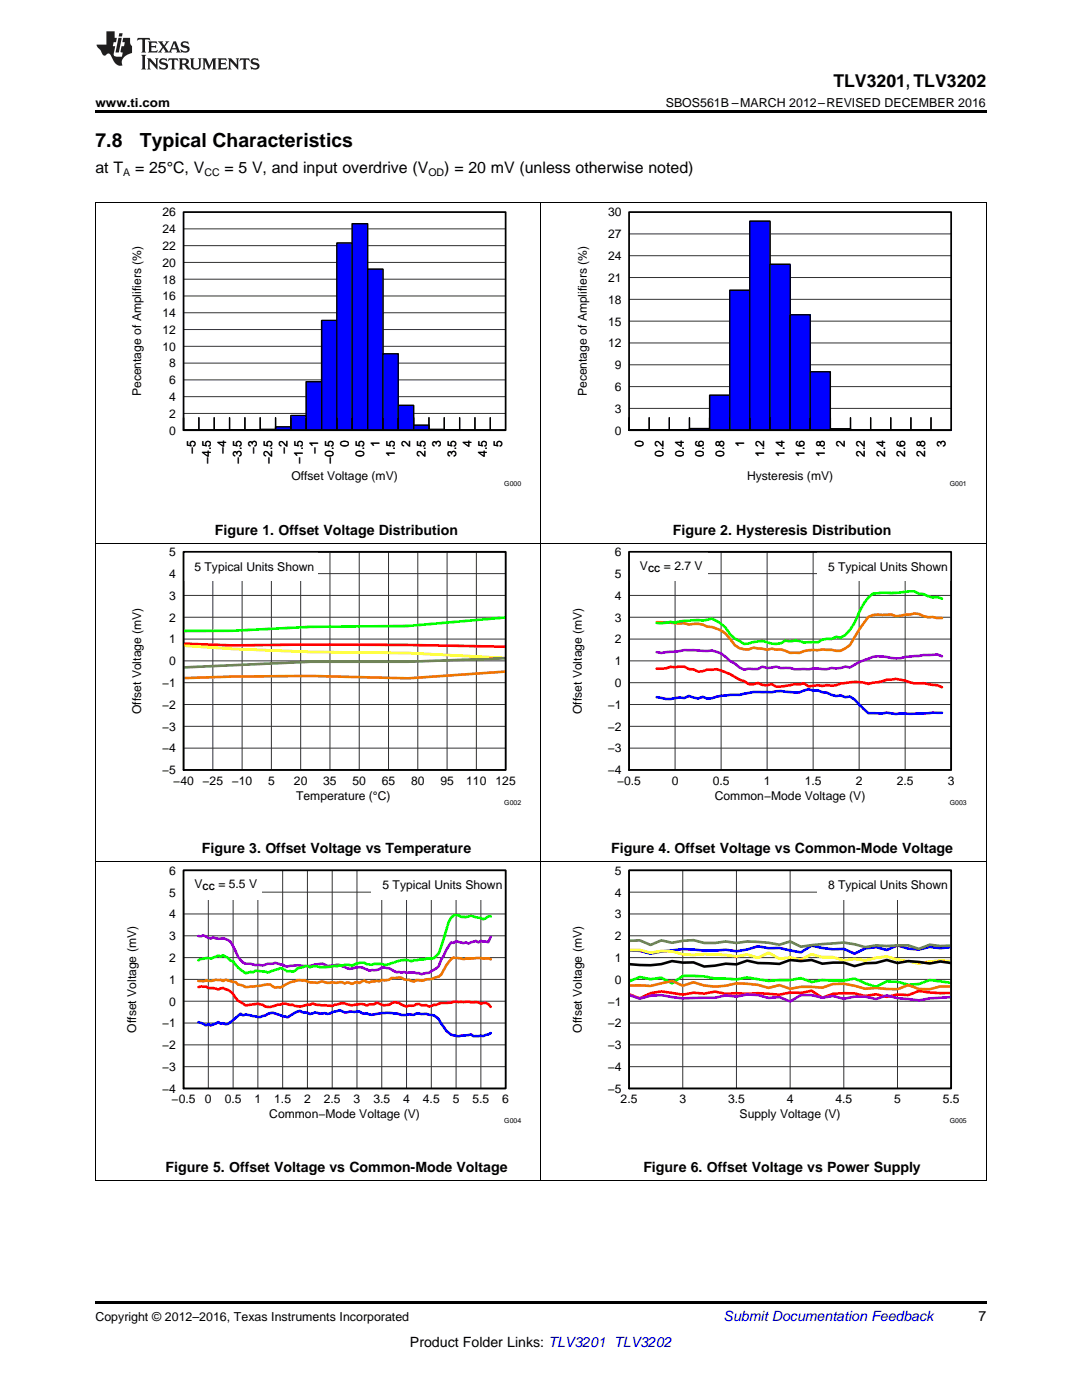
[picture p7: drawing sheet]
<svg xmlns="http://www.w3.org/2000/svg" width="216mm" height="279mm" viewBox="0 0 216 279" stroke-linecap="round" stroke-linejoin="round" font-family="sans-serif">
<path d="M19 259.7h177.8v.5h-177.8z" fill="#000"/>
<path d="M19.1 172v63.6M107.9 172v63.6M196.8 172v63.6M19 235.6h177.8" fill="none" stroke="#000" stroke-width=".2"/>
<path d="M36.6 173.7h64.3v43.5h-64.3z" fill="none" stroke="#000" stroke-width=".26"/>
<g fill="none" stroke="#333" stroke-width=".2">
<path d="M36.6 173.7h64.3v43.5h-64.3zM36.6 178.1h64.3M41.6 173.7v43.5M46.5 173.7v43.5M51.5 173.7v43.5M56.4 173.7v43.5M61.3 173.7v43.5M66.3 173.7v43.5M71.2 173.7v43.5M76.2 173.7v43.5M81.1 173.7v43.5M86.1 173.7v43.5"/>
<path d="M91 173.7v43.5M96 173.7v43.5M36.6 199.8h64.3M36.6 195.5h64.3M36.6 191.1h64.3M36.6 186.8h64.3M36.6 182.4h64.3M36.6 212.9h64.3M36.6 208.5h64.3M36.6 204.2h64.3"/>
</g>
<path d="M39.6 204l1.5 .7 .5-.3 .5 .2 1.4-.6 .5 .3 .5-.1 .5 .2 .5-.1 2.5-2 .5 .3a2.96 2.96 0 0 1 2 .2l1.4 .2 1-.3a2.1 2.1 0 0 1 2.5-.3l2 .6 1.5-.9 1-.4 .5 .3 .9 .1 .5 .3 1-.3 1 .2 1-.1 .5 .1 2.5-.7a1.86 1.86 0 0 0 1.9 .3h2l.5 .3 1 .1a5 5 0 0 0 3-.1 10.2 10.2 0 0 1 3.9 .4l1.5-.2 1 .1 .5-.3 2 .1 .5 .2a2.32 2.32 0 0 1 2.4 1.8 4.4 4.4 0 0 0 2.5 2.3l1 .2 2.5-.4 .5 .4h1.9l1.5-.6" fill="none" stroke="#00f" stroke-width=".52"/>
<path d="M39.6 197l1.5-.1 .5 .3h1l.9 .3 1-.3 .5 .2a2.97 2.97 0 0 1 2 1.7l.5 .6 1.5 .9 1.5-.2a2.58 2.58 0 0 1 2.4 .5 3.3 3.3 0 0 0 2.5-.4h.5a2.04 2.04 0 0 1 2 .1l.5-.1 .5 .3a3.4 3.4 0 0 0 2.4-.3h.5l.5-.2 1 .3 3 .2 .5-.3h.5a2.5 2.5 0 0 1 2.4 0h1.5a2.34 2.34 0 0 1 2 .2l.5-.3h1l.5-.3a3.1 3.1 0 0 0 2.5 .4 1.78 1.78 0 0 1 2.4 0l1 .4 .5-.2h1l.5-.3h.5l.5 .2h1l.5 .3 1-.4h.5a7.2 7.2 0 0 1 2.9-.4l1-.2 3 .1a2.78 2.78 0 0 1 2 .3 1.4 1.4 0 0 1 1.9 .6" fill="none" stroke="#f00" stroke-width=".52"/>
<path d="M39.6 186.8l.5 .1 .5-.2 1.5 .6 .5-.2a2.81 2.81 0 0 0 1.9 .2 2.46 2.46 0 0 1 2 1.5l.5 1a3.9 3.9 0 0 0 2 2.5h1l1 .3 .5-.1a2.19 2.19 0 0 0 1.9-.2h1l.5-.2 2.5 .8a8.5 8.5 0 0 1 3.9-.1l2-.4a1.79 1.79 0 0 1 2 .4l1-.1a2.77 2.77 0 0 1 2.5 .3 1.88 1.88 0 0 0 1.9 .2 3.2 3.2 0 0 1 2.5 .3l.5 .2 .5-.1a2.46 2.46 0 0 0 2-.5h.5a3.1 3.1 0 0 1 1.9 .7l.5 .2 1 .1 .5-.1 .5 .1h1.5l1.5 .3 .5-.1a2.6 2.6 0 0 0 2-.7l.9-.8 .5-1.3 2-3.4 .5 .1 .5-.4 1.5 .4 .5-.1 .5 .2 1.5-.5 .5 .3 .5-.3 1.4 .2 .5-1.1" fill="none" stroke="#9400d3" stroke-width=".52"/>
<path d="M97.9 191.5l-.5-.3-1 .1-.4-.1-3.5 .2-2-.3a7.2 7.2 0 0 0-2.5 3.4l-.5 .4-.4 .1a2.72 2.72 0 0 1-2 .4l-1 .3-1-.1-.5 .3-1-.4h-1a2.04 2.04 0 0 0-2-.3h-.4a2.05 2.05 0 0 1-2 .3l-.5 .3-.5-.1-1.5 .4-1-.4-1 .5-.5-.2-1 .4-.9-.3-.5 .2-.5-.3-1 .1-1-.1a2.26 2.26 0 0 1-2-.1 4.8 4.8 0 0 1-3.5-.2h-.4a2.72 2.72 0 0 0-2 .2l-1 .4a3.5 3.5 0 0 1-2.5 .8l-.5-.2a1.86 1.86 0 0 0-2-.3l-3.4 .4-.5-.3-1-.2-.5-.5-2-.5-.5 .3-.5-.2-.9-.1a3.2 3.2 0 0 1-2 .2l-.5 .1h-1" fill="none" stroke="#ee7600" stroke-width=".52"/>
<path d="M97.9 182.9h-.5l-1 .6-2.4-.8a2.45 2.45 0 0 1-2.5 0h-1l-.5 .5-.5 .8-1.5 4.9a3 3 0 0 1-1.9 2.5l-1-.1-.5 .2-2 .1-.5 .2a5.3 5.3 0 0 0-3.9 .4 2.38 2.38 0 0 1-2 .2h-1.5a2.23 2.23 0 0 1-2-.3l-1 .1-1.5 .5a2.91 2.91 0 0 0-1.9 0l-1.5 .1a10.3 10.3 0 0 1-4 0l-1 .2-.5-.2h-.5l-1.4 .5-.5 .4-.5 .2-.5-.1-.5 .1-1.5-.7-2.5 .9-.5-.2-1.9-.2-.5 .3h-.5l-1 .2-.5-.3a5.6 5.6 0 0 1-2-2.1l-.5-.1-.5-.5-1-.6-.5 .3-.5-.2-1.4 .6-1-.1-1 .2-.5 .2" fill="none" stroke="#0f0" stroke-width=".52"/>
<g fill="#fff">
<path d="M74.1 173.7h26.8v5.8h-26.8z"/>
<path d="M36.6 173.7h15.7v5.8h-15.7z"/>
</g>
<path d="M36.6 173.7h64.3v43.5h-64.3z" fill="none" stroke="#000" stroke-width=".35"/>
<path d="M125.5 173.7h64.3v43.5h-64.3z" fill="none" stroke="#000" stroke-width=".26"/>
<g fill="none" stroke="#333" stroke-width=".2">
<path d="M125.5 173.7h64.3v43.5h-64.3zM125.5 178.1h64.3M136.2 173.7v43.5M146.9 173.7v43.5M157.7 173.7v43.5M168.4 173.7v43.5M179.1 173.7v43.5M125.5 199.8h64.3M125.5 195.5h64.3M125.5 191.1h64.3M125.5 186.8h64.3M125.5 182.4h64.3"/>
<path d="M125.5 212.9h64.3M125.5 208.5h64.3M125.5 204.2h64.3"/>
</g>
<path d="M189.8 189l-2.1 .2-2.2-.2-2.1 .5-2.2-.2-2.1-.6-2.2 .9-2.1-.6-2.1 .3-2.2 1-2.1-.9-2.2 .1-2.1-.3-2.2-.5-2.1 1.4-4.3-.9h-2.1l-2.2-.4-2.1 .7-2.2 .3-2.1-.3-4.3 .2-4.3-.3-4.2 .5-2.2 .4-2.1-.5-2.2-.1" fill="none" stroke="#00f" stroke-width=".52"/>
<path d="M125.5 195.8l2.2-.8 2.1 .4 2.2-.3 2.1 1.1 2.1-1.4h2.2l2.1 .1 2.2 .4 4.2 .2 2.2-.4 4.3 .7 4.3-.2 2.1-.4 2.1 .8 2.2-.4 4.3 .1 2.1-.4 2.2 .9 2.1 .7 2.1-1h2.2l2.1 .6 2.2-.1 2.1-.8 4.3 .5" fill="none" stroke="#0f0" stroke-width=".52"/>
<path d="M189.8 198.2a27.1 27.1 0 0 1-6.4-.4l-2.2 .8-2.1-.1-2.2 .4-2.1-.5-2.1 .4-2.2-.5-2.1-.1-2.2 .1-2.1 .8-2.2-1.4-2.1 .5-2.1-.1-2.2 .4-4.3-.3-6.4 .1-2.1-.4-2.2 .4-2.1-.2-2.2 .4-4.2-.6-2.2 .3-2.1 1-2.2-.8" fill="none" stroke="#f00" stroke-width=".52"/>
<path d="M125.5 198.6l2.2 .7 2.1-.6 2.2-.1 4.2 .6 6.5-.1 2.1-.5 2.1 .3 2.2-.4 2.1 .1 2.2 .6 2.1-.2 2.2 .9 2.1-1.3h2.1l2.2 .5 2.1-.3 2.2 .5 2.1-.4h2.2l2.1 .5 2.1-.8 2.2 .6 4.3 .4 2.1-.4 4.3-.2" fill="none" stroke="#9400d3" stroke-width=".52"/>
<path d="M125.5 196.7l4.3 .1 4.3-1 2.1 .9 2.2-.7a12.4 12.4 0 0 0 8.5 .2l4.3 .4 2.2 .6 2.1-.6 2.2 .7 2.1-.4 4.3 .2 2.1-.7 2.2-.1 2.1 .4 2.2 .6 2.1-.1 4.3 .2 2.1-.8 2.2 .8h2.1l2.2-.5 2.1-.1" fill="none" stroke="#ee7600" stroke-width=".52"/>
<path d="M125.5 189.6h2.2l2.1 .6 2.2-.4h2.1l2.1 .7 2.2 .1a38.2 38.2 0 0 1 8.5 .3l2.2-.4 2.1 .7 2.2-1 2.1 1.1 2.2-.2 2.1 .4 2.1-1 2.2 .5h2.1l2.2 .7 2.1-.3 2.2 .3 2.1-.5 2.1-.3 2.2 .6 4.3 .8a18.9 18.9 0 0 1 6.4-.5" fill="none" stroke="#ff0" stroke-width=".52"/>
<path d="M125.5 187.8l2.2-.1 2.1 .9 2.2-.9 2.1 .4 2.1-.3 2.2-.2 2.1 .6h2.2l2.1-.3 2.1 .3a23.8 23.8 0 0 1 8.6 .3l2.2-.6 2.1 1 4.3-.5 4.3-.3 2.1 .4 2.2 .5 2.1-.3 2.1 .1 4.3-.1 2.2 .7 2.1-.9 2.2 .3 2.1-.1" fill="none" stroke="#6e8b3d" stroke-width=".52"/>
<path d="M189.8 192.2l-2.1-.3-2.2 .4-4.3-.5-2.1 .4-2.2-.6-2.1 .6h-2.1l-2.2 .6-2.1-.7h-2.2l-2.1 .2-2.2-.7-2.1 .2-2.1-.2-2.2 .8-4.3-.2-2.1-.5-2.2 .8-2.1-.2-2.1 .4-2.2 .2-2.1-.8h-2.2l-2.1-.3a17.9 17.9 0 0 1-8.6 .6" fill="none" stroke="#000" stroke-width=".52"/>
<path d="M163 173.7h26.8v5.8h-26.8z" fill="#fff"/>
<path d="M125.5 173.7h64.3v43.5h-64.3z" fill="none" stroke="#000" stroke-width=".35"/>
<path d="M19.1 108.5v63.5M107.9 108.5v63.5M196.8 108.5v63.5M19 172h177.8" fill="none" stroke="#000" stroke-width=".2"/>
<path d="M36.6 110.1h64.3v43.6h-64.3z" fill="none" stroke="#000" stroke-width=".26"/>
<g fill="none" stroke="#333" stroke-width=".2">
<path d="M36.6 110.1h64.3v43.6h-64.3zM36.6 118.8h64.3M36.6 114.5h64.3M42.5 110.1v43.6M48.3 110.1v43.6M54.2 110.1v43.6M60 110.1v43.6M65.8 110.1v43.6M71.7 110.1v43.6M77.5 110.1v43.6M83.4 110.1v43.6M89.2 110.1v43.6"/>
<path d="M95.1 110.1v43.6M36.6 136.2h64.3M36.6 131.9h64.3M36.6 127.5h64.3M36.6 123.2h64.3M36.6 149.3h64.3M36.6 145h64.3M36.6 140.6h64.3"/>
</g>
<path d="M100.9 134l-19.5 1.4a537.5 537.5 0 0 0-44.8-.1" fill="none" stroke="#ee7600" stroke-width=".52"/>
<path d="M100.9 123.2l-19.5 1.7-19.5 .2-15.5 .8h-9.8" fill="none" stroke="#0f0" stroke-width=".52"/>
<path d="M36.6 128.5l9.8 .3 15.5-.2 19.5 .1 19.5 .4" fill="none" stroke="#f00" stroke-width=".52"/>
<path d="M36.6 128.8a520.8 520.8 0 0 0 44.8 1.5l19.5 1" fill="none" stroke="#ff0" stroke-width=".52"/>
<path d="M100.9 131.4l-19.5 .7h-19.5l-25.3 1.1" fill="none" stroke="#6e8b3d" stroke-width=".52"/>
<path d="M36.6 110.1h26.8v5.8h-26.8z" fill="#fff"/>
<path d="M36.6 110.1h64.3v43.6h-64.3z" fill="none" stroke="#000" stroke-width=".35"/>
<path d="M125.5 110.1h64.3v43.6h-64.3z" fill="none" stroke="#000" stroke-width=".26"/>
<g fill="none" stroke="#333" stroke-width=".2">
<path d="M125.5 110.1h64.3v43.6h-64.3zM125.5 118.8h64.3M125.5 114.5h64.3M134.7 110.1v43.6M143.9 110.1v43.6M153.1 110.1v43.6M162.2 110.1v43.6M171.4 110.1v43.6M180.6 110.1v43.6M125.5 136.2h64.3M125.5 131.9h64.3M125.5 127.5h64.3"/>
<path d="M125.5 123.2h64.3M125.5 149.3h64.3M125.5 145h64.3M125.5 140.6h64.3"/>
</g>
<path d="M131 139.1l1 .2a6.4 6.4 0 0 0 3.6-.1l.9 .1 1-.4 1.8 .5 .9-.3 .9 .3 1-.1 1.8-.4 1.8-.2a9.1 9.1 0 0 0 3.7-.4l.9-.2 3.7 .1a7.5 7.5 0 0 1 3.7-.1l1.8 .1 1.8-.7 .9 .3h1l3.6 1.1 1-.1 .9 .3 .9-.1 .9 .6 2.8 2.7 2.7 .1 .9-.2 1.9 .3 .9-.1 1.8 .1 6.5-.2" fill="none" stroke="#00f" stroke-width=".52"/>
<path d="M131 133.5l1.9-.1 .9-.3 .9 .1 .9-.2h.9l1 .5 .9 .1 .9 .4h.9l.9-.4 1.9-.1 .9 .3a13.6 13.6 0 0 1 3.7 1.8l.9 .3 .9 .6 .9 .1 .9-.3 1 .4 .9 .1 .9-.3 .9 .6 5.5-.7 .9 .6 1.9-.3 .9 .2 .9-.2 .9 .2 2.8-.6a8.5 8.5 0 0 1 4.6 .2l3.6-.8 1.9-.2 1.8 .3a5.6 5.6 0 0 0 3.7 .5l2.7 .4 1 .5" fill="none" stroke="#f00" stroke-width=".52"/>
<path d="M131 130.2l1 .1 2.7-.2a20.9 20.9 0 0 1 6.4-.2 5.1 5.1 0 0 1 4.6 2l.9 .5 1 .8 .9 .4 .9-.2 1.8 .1 1-.5 .9 .3 1.8-.3 .9 .3h1.9l.9 .3h2.7a11 11 0 0 1 3.7 0l.9-.3h1.9l.9-.3 .9 .2a15 15 0 0 1 5.5-2.2l1.8 .1a6 6 0 0 0 3.7 0l6.4-.5 1 .4" fill="none" stroke="#9400d3" stroke-width=".52"/>
<path d="M188 123.4h-1l-.9-.3-.9 .1-1.8-.7-.9-.1-3.7 .6-.9-.4-1.9 .1a3.1 3.1 0 0 0-3.6 1.7l-1 1.2-1.8 3.1-.9 .7-.9 .5-3.7-.3-.9 .2a6.8 6.8 0 0 0-3.7 .5h-1.8l-1.9-.7-.9 .1-.9-.2-.9 .2-2.8-.4a3.4 3.4 0 0 1-4.6-1.7 5.6 5.6 0 0 0-4.6-2.5 5 5 0 0 0-3.6-.5l-1-.2-5.5-.2" fill="none" stroke="#ee7600" stroke-width=".52"/>
<path d="M188 119.5l-1-.4-.9 .2-1.8-.7-.9-.1-.9-.5-8.3 .5-.9 .8-.9 1.2-1 1.7a8.2 8.2 0 0 1-3.6 5.1l-1-.2-.9 .4h-.9l-.9 .2-.9 .5h-2.8l-.9-.3-.9-.1-.9 .2-1-.2a3.7 3.7 0 0 1-3.6 .4 6.1 6.1 0 0 0-3.7 .2l-.9 .1-1.9-1.1-.9-.8a7 7 0 0 0-3.6-3.2l-1.9 .4h-1.8l-2.8 .2-.9 .3-.9-.2-.9 .2h-1.9" fill="none" stroke="#0f0" stroke-width=".52"/>
<g fill="#fff">
<path d="M163 110.1h26.8v5.8h-26.8z"/>
<path d="M125.5 110.1h15.7v5.8h-15.7z"/>
</g>
<path d="M125.5 110.1h64.3v43.6h-64.3z" fill="none" stroke="#000" stroke-width=".35"/>
<path d="M19.1 40.4v68.1M107.9 40.4v68.1M196.8 40.4v68.1M19 108.4h177.8" fill="none" stroke="#000" stroke-width=".2"/>
<path d="M51.9 85.8h3.1M51.9 85.8l-15.3 .1" fill="none" stroke="#00f" stroke-width=".2"/>
<path d="M36.6 85.9h3.1zM39.7 85.9h3zM42.7 85.9h3.1zM45.8 85.9h3.1zM48.9 85.8l3 .1zM51.9 85.7h3.1v.2h-3.1z" fill="none" stroke="#000" stroke-width=".26"/>
<path d="M55 85.2h3v.7h-3z" fill="#00f"/>
<path d="M55 85.2h3v.7h-3z" fill="none" stroke="#000" stroke-width=".26"/>
<path d="M58 82.9h3.1v3h-3.1z" fill="#00f"/>
<path d="M58 82.9h3.1v3h-3.1z" fill="none" stroke="#000" stroke-width=".26"/>
<path d="M61.1 76.2h3.1v9.7h-3.1z" fill="#00f"/>
<path d="M61.1 76.2h3.1v9.7h-3.1z" fill="none" stroke="#000" stroke-width=".26"/>
<path d="M64.2 64h3v21.9h-3z" fill="#00f"/>
<path d="M64.2 64h3v21.9h-3z" fill="none" stroke="#000" stroke-width=".26"/>
<path d="M67.2 48.5h3.1v37.4h-3.1z" fill="#00f"/>
<path d="M67.2 48.5h3.1v37.4h-3.1z" fill="none" stroke="#000" stroke-width=".26"/>
<path d="M70.3 44.6h3.1v41.3h-3.1z" fill="#00f"/>
<path d="M70.3 44.6h3.1v41.3h-3.1z" fill="none" stroke="#000" stroke-width=".26"/>
<path d="M73.3 53.7h3.1v32.2h-3.1z" fill="#00f"/>
<path d="M73.3 53.7h3.1v32.2h-3.1z" fill="none" stroke="#000" stroke-width=".26"/>
<path d="M76.4 70.6h3.1v15.3h-3.1z" fill="#00f"/>
<path d="M76.4 70.6h3.1v15.3h-3.1z" fill="none" stroke="#000" stroke-width=".26"/>
<path d="M79.5 80.9h3v5h-3z" fill="#00f"/>
<path d="M79.5 80.9h3v5h-3z" fill="none" stroke="#000" stroke-width=".26"/>
<path d="M82.5 84.9h3.1v1h-3.1z" fill="#00f"/>
<g fill="none" stroke="#000" stroke-width=".26">
<path d="M36.6 85.9h3.1zM36.6 83.4v2.5h61.2v-2.5M39.7 85.9h3zM39.7 83.4v2.5M42.7 85.9h3.1zM42.7 83.4v2.5M45.8 85.9h3.1zM45.8 83.4v2.5M48.9 85.8l3 .1zM48.9 83.4v2.5M51.9 85.7h3.1v.2h-3.1zM51.9 83.4v2.5"/>
<path d="M55 83.4v2.5M58 83.4v2.5M61.1 83.4v2.5M64.2 83.4v2.5M67.2 83.4v2.5M70.3 83.4v2.5M73.3 83.4v2.5M76.4 83.4v2.5M79.5 83.4v2.5M82.5 84.9h3.1v1h-3.1zM82.5 83.4v2.5M85.6 85.7h3.1v.2h-3.1z"/>
<path d="M85.6 83.4v2.5M88.7 85.9h3zM88.7 83.4v2.5M91.7 85.9h3.1zM91.7 83.4v2.5M94.8 85.9h3zM94.8 83.4v2.5M97.8 85.9h3.1z"/>
</g>
<path d="M51.9 85.8h3.1M51.9 85.8l-15.3 .1M85.6 85.8h3.1M88.7 85.9h12.2" fill="none" stroke="#00f" stroke-width=".2"/>
<g fill="none" stroke="#333" stroke-width=".2">
<path d="M36.6 59.1h64.3M36.6 55.7h64.3M36.6 52.4h64.3M36.6 49h64.3M36.6 45.7h64.3M36.6 42.3h64.3M36.6 79.2h64.3M36.6 75.8h64.3M36.6 72.5h64.3M36.6 69.1h64.3M36.6 65.8h64.3M36.6 62.4h64.3"/>
<path d="M36.6 85.9h64.3M36.6 82.5h64.3"/>
</g>
<path d="M55 85.2h3v.7h-3z" fill="#00f"/>
<path d="M55 85.2h3v.7h-3z" fill="none" stroke="#000" stroke-width=".26"/>
<path d="M58 82.9h3.1v3h-3.1z" fill="#00f"/>
<path d="M58 82.9h3.1v3h-3.1z" fill="none" stroke="#000" stroke-width=".26"/>
<path d="M61.1 76.2h3.1v9.7h-3.1z" fill="#00f"/>
<path d="M61.1 76.2h3.1v9.7h-3.1z" fill="none" stroke="#000" stroke-width=".26"/>
<path d="M64.2 64h3v21.9h-3z" fill="#00f"/>
<path d="M64.2 64h3v21.9h-3z" fill="none" stroke="#000" stroke-width=".26"/>
<path d="M67.2 48.5h3.1v37.4h-3.1z" fill="#00f"/>
<path d="M67.2 48.5h3.1v37.4h-3.1z" fill="none" stroke="#000" stroke-width=".26"/>
<path d="M70.3 44.6h3.1v41.3h-3.1z" fill="#00f"/>
<path d="M70.3 44.6h3.1v41.3h-3.1z" fill="none" stroke="#000" stroke-width=".26"/>
<path d="M73.3 53.7h3.1v32.2h-3.1z" fill="#00f"/>
<path d="M73.3 53.7h3.1v32.2h-3.1z" fill="none" stroke="#000" stroke-width=".26"/>
<path d="M76.4 70.6h3.1v15.3h-3.1z" fill="#00f"/>
<path d="M76.4 70.6h3.1v15.3h-3.1z" fill="none" stroke="#000" stroke-width=".26"/>
<path d="M79.5 80.9h3v5h-3z" fill="#00f"/>
<path d="M79.5 80.9h3v5h-3z" fill="none" stroke="#000" stroke-width=".26"/>
<path d="M82.5 84.9h3.1v1h-3.1z" fill="#00f"/>
<g fill="none" stroke="#000" stroke-width=".26">
<path d="M36.6 83.4v2.5h61.2v-2.5M39.7 83.4v2.5M42.7 83.4v2.5M45.8 83.4v2.5M48.9 83.4v2.5M51.9 83.4v2.5M55 83.4v2.5M58 83.4v2.5M61.1 83.4v2.5M64.2 83.4v2.5M67.2 83.4v2.5M70.3 83.4v2.5"/>
<path d="M73.3 83.4v2.5M76.4 83.4v2.5M79.5 83.4v2.5M82.5 84.9h3.1v1h-3.1zM82.5 83.4v2.5M85.6 85.7h3.1v.2h-3.1zM85.6 83.4v2.5M88.7 85.9h3zM88.7 83.4v2.5M91.7 85.9h3.1zM91.7 83.4v2.5M94.8 85.9h3z"/>
<path d="M94.8 83.4v2.5M97.8 85.9h3.1zM125.5 85.9h4zM129.5 85.9h4.1zM133.6 85.8l4 .1zM137.6 85.5h4v.4h-4z"/>
</g>
<path d="M85.6 85.8h3.1M88.7 85.9h12.2M125.5 85.9h8.1M133.6 85.8h4" fill="none" stroke="#00f" stroke-width=".2"/>
<path d="M36.6 42.3h64.3v43.6h-64.3z" fill="none" stroke="#000" stroke-width=".35"/>
<path d="M137.6 85.7h4" fill="none" stroke="#00f" stroke-width=".33"/>
<path d="M141.6 78.9h4v7h-4z" fill="#00f"/>
<path d="M141.6 78.9h4v7h-4z" fill="none" stroke="#000" stroke-width=".26"/>
<path d="M145.6 57.9h4v28h-4z" fill="#00f"/>
<path d="M145.6 57.9h4v28h-4z" fill="none" stroke="#000" stroke-width=".26"/>
<path d="M149.6 44.2h4v41.7h-4z" fill="#00f"/>
<path d="M149.6 44.2h4v41.7h-4z" fill="none" stroke="#000" stroke-width=".26"/>
<path d="M153.6 52.8h4.1v33.1h-4.1z" fill="#00f"/>
<path d="M153.6 52.8h4.1v33.1h-4.1z" fill="none" stroke="#000" stroke-width=".26"/>
<path d="M157.7 62.8h4v23.1h-4z" fill="#00f"/>
<path d="M157.7 62.8h4v23.1h-4z" fill="none" stroke="#000" stroke-width=".26"/>
<path d="M161.7 74.2h4v11.7h-4z" fill="#00f"/>
<g fill="none" stroke="#000" stroke-width=".26">
<path d="M161.7 74.2h4v11.7h-4zM125.5 85.9h4zM125.5 83.4v2.5h60.3v-2.5M129.5 85.9h4.1zM129.5 83.4v2.5M133.6 85.8l4 .1zM133.6 83.4v2.5M137.6 85.5h4v.4h-4zM137.6 83.4v2.5M141.6 83.4v2.5M145.6 83.4v2.5M149.6 83.4v2.5"/>
<path d="M153.6 83.4v2.5M157.7 83.4v2.5M161.7 83.4v2.5M165.7 85.6h4v.3h-4zM165.7 83.4v2.5M169.7 85.9h4zM169.7 83.4v2.5M173.7 85.9h4zM173.7 83.4v2.5M177.7 85.9h4.1zM177.7 83.4v2.5M181.8 85.9h4z"/>
<path d="M181.8 83.4v2.5M185.8 85.9h4z"/>
</g>
<path d="M165.7 85.7h4" fill="none" stroke="#00f" stroke-width=".28"/>
<path d="M125.5 85.9h8.1M133.6 85.8h4M169.7 85.9h20.1" fill="none" stroke="#00f" stroke-width=".2"/>
<path d="M125.5 59.7h64.3M125.5 55.4h64.3M125.5 51h64.3M125.5 46.7h64.3M125.5 42.3h64.3M125.5 77.2h64.3M125.5 72.8h64.3M125.5 68.4h64.3M125.5 64.1h64.3M125.5 85.9h64.3M125.5 81.5h64.3" fill="none" stroke="#333" stroke-width=".2"/>
<path d="M137.6 85.7h4" fill="none" stroke="#00f" stroke-width=".33"/>
<path d="M141.6 78.9h4v7h-4z" fill="#00f"/>
<path d="M141.6 78.9h4v7h-4z" fill="none" stroke="#000" stroke-width=".26"/>
<path d="M145.6 57.9h4v28h-4z" fill="#00f"/>
<path d="M145.6 57.9h4v28h-4z" fill="none" stroke="#000" stroke-width=".26"/>
<path d="M149.6 44.2h4v41.7h-4z" fill="#00f"/>
<path d="M149.6 44.2h4v41.7h-4z" fill="none" stroke="#000" stroke-width=".26"/>
<path d="M153.6 52.8h4.1v33.1h-4.1z" fill="#00f"/>
<path d="M153.6 52.8h4.1v33.1h-4.1z" fill="none" stroke="#000" stroke-width=".26"/>
<path d="M157.7 62.8h4v23.1h-4z" fill="#00f"/>
<path d="M157.7 62.8h4v23.1h-4z" fill="none" stroke="#000" stroke-width=".26"/>
<path d="M161.7 74.2h4v11.7h-4z" fill="#00f"/>
<g fill="none" stroke="#000" stroke-width=".26">
<path d="M161.7 74.2h4v11.7h-4zM125.5 83.4v2.5h60.3v-2.5M129.5 83.4v2.5M133.6 83.4v2.5M137.6 83.4v2.5M141.6 83.4v2.5M145.6 83.4v2.5M149.6 83.4v2.5M153.6 83.4v2.5M157.7 83.4v2.5M161.7 83.4v2.5M165.7 85.6h4v.3h-4z"/>
<path d="M165.7 83.4v2.5M169.7 85.9h4zM169.7 83.4v2.5M173.7 85.9h4zM173.7 83.4v2.5M177.7 85.9h4.1zM177.7 83.4v2.5M181.8 85.9h4zM181.8 83.4v2.5M185.8 85.9h4z"/>
</g>
<path d="M165.7 85.7h4" fill="none" stroke="#00f" stroke-width=".28"/>
<path d="M169.7 85.9h20.1" fill="none" stroke="#00f" stroke-width=".2"/>
<path d="M125.5 42.3h64.3v43.6h-64.3z" fill="none" stroke="#000" stroke-width=".35"/>
<path d="M19 40.4h177.8" fill="none" stroke="#000" stroke-width=".2"/>
<path d="M19 22h177.8v.5h-177.8z" fill="#000"/>
<g fill="#231f20">
<path d="M27.5 7.6l-.1 .5 .4-.2h.6v.1v2.1l-.2 .4h1l-.3-.4v-2.1l.1-.1h.5l.5 .2-.2-.5zM29.5 8.3l.2 .3v1.5l-.2 .4h1.8l.2-.6a1.04 1.04 0 0 1-1.3 .2v-.7h.6l.3 .2v-.6l-.3 .2h-.6v-.6l.8-.1 .4 .3-.2-.5zM31.5 8.3l.9 1.1-.9 1.1h.8l-.2-.2 .5-.7 .4 .7-.2 .2h1.5l-.1-.2 .1-.4h.9l.1 .4-.2 .2h1l-.3-.3-.7-1.9h-.5l-.9 2-.8-1 .9-1h-.8l.1 .3-.3 .5-.4-.6 .2-.2zM34.7 8.6l.4 1h-.7zM36.3 8.4a.63 .63 0 0 0-.2 .7 .63 .63 0 0 0 .6 .4l.6 .2 .1 .2a.75 .75 0 0 1-.7 .4 .75 .75 0 0 1-.6-.5l.1 .7 .1-.1a1.11 1.11 0 0 0 1.5-.6 1.13 1.13 0 0 0-1.2-.8l-.1-.4a1.04 1.04 0 0 1 1.2 .2l-.2-.5-.1 .1-.5-.2zM28.2 10.9l.2 .4v2.2l-.2 .4h1l-.3-.4v-2.2l.3-.4zM29.3 11.6l.3 .4v1.5l-.3 .4h.8l-.2-.4v-1.3l1.5 1.7v-1.9l.2-.4h-.7l.2 .4v.9l-1.1-1.3zM32 11.8a.62 .62 0 0 0-.2 .7 .62 .62 0 0 0 .6 .4l.6 .1 .1 .3a.76 .76 0 0 1-.7 .3 .76 .76 0 0 1-.6-.4l.1 .7 .1-.1a1.11 1.11 0 0 0 1.5-.6 1.13 1.13 0 0 0-1.2-.8l-.1-.4a1.04 1.04 0 0 1 1.2 .2l-.2-.6-.1 .1-.5-.1zM33.7 11.6l-.2 .6a.61 .61 0 0 1 .8-.3v1.6l-.2 .4h.9l-.2-.4v-1.6a.63 .63 0 0 1 .8 .3l-.2-.6zM35.6 11.6l.3 .4v1.5l-.3 .4h1l-.2-.2v-.8l.5 .2a.76 .76 0 0 0 1.2 .7l-1-1a.58 .58 0 0 0 .6-.5 .58 .58 0 0 0-.5-.6zM36.4 11.9h.1a.45 .45 0 0 1 .5 .1 .45 .45 0 0 1 .1 .5l-.7 .2zM37.9 11.6l.2 .2a2.17 2.17 0 0 0 .3 1.9 .99 .99 0 0 0 1.6-.6v-1.1l.2-.4h-.7l.2 .2a1.92 1.92 0 0 1-.2 1.8 .6 .6 0 0 1-.9-.5v-1.1l.2-.4zM40.4 11.6l.2 .4v1.5l-.2 .4h.7l-.2-.4v-1.4l.8 1.8 .8-1.8v1.4l-.2 .4h.9l-.2-.4v-1.5l.2-.4h-.8l-.6 1.5-.6-1.5zM43.4 11.6l.2 .4v1.5l-.2 .4h1.8l.2-.6a1.04 1.04 0 0 1-1.3 .1v-.6h.5l.4 .2v-.6l-.4 .2h-.5v-.7h.8l.3 .3-.1-.6zM45.5 11.6l.2 .4v1.5l-.2 .4h.7l-.2-.4v-1.3l1.5 1.7v-1.9l.2-.4h-.7l.2 .4v.9l-1.1-1.3zM47.9 11.6l-.1 .6a.61 .61 0 0 1 .8-.3v1.6l-.3 .4h1l-.3-.4 .1-1.6a.63 .63 0 0 1 .7 .3l-.1-.6zM50.2 11.8a.62 .62 0 0 0-.2 .7 .62 .62 0 0 0 .6 .4l.6 .1 .2 .3a.76 .76 0 0 1-.8 .3 .76 .76 0 0 1-.6-.4l.1 .7 .2-.1a1.11 1.11 0 0 0 1.5-.6 1.13 1.13 0 0 0-1.3-.8l-.1-.4a1.04 1.04 0 0 1 1.2 .2l-.1-.6-.2 .1-.5-.1z"/>
<path d="M21.2 6.3v2.6h-1.9l.1 .4 .7 .9a.91 .91 0 0 0 1 .8 .56 .56 0 0 1 .5-.3 .56 .56 0 0 1 .5 .3l.4 .8a1.53 1.53 0 0 0 1.9 1.2 1.54 1.54 0 0 1 1-2.1l.9-.3v-1.4a1.52 1.52 0 0 1-.3-1.6h-1.4l-.2 .8h.5l-.2 .8h-.4l-.2 1v.2l.4 .1-.2 .8a1.93 1.93 0 0 1-1.6-.3l.3-1.8h-.5l.2-.8h.4l.2-.8h-.4v-1.3zM23.6 7.6l-.6 2.9h.7l.6-2.9zM23.8 6.6l-.1 .7h.6l.2-.7z"/>
</g>
<g font-size="3.9">
<text x="19" y="29.3">7.8</text>
<text x="27.9" y="29.3">Typical Characteristics</text>
</g>
<text font-size="3.5" x="166.3" y="17.3">TLV3201, TLV3202</text>
<g font-size="3.2">
<text x="19" y="34.4">at T</text>
<text x="27" y="34.4">= 25°C, V</text>
<text x="44.8" y="34.4">= 5 V, and input overdrive (V</text>
<text x="88.6" y="34.4">) = 20 mV (unless otherwise noted)</text>
</g>
<g font-size="2.8">
<text x="42.9" y="106.7">Figure 1. Offset Voltage Distribution</text>
<text x="134.3" y="106.7">Figure 2. Hysteresis Distribution</text>
<text x="40.3" y="170.3">Figure 3. Offset Voltage vs Temperature</text>
<text x="122" y="170.3">Figure 4. Offset Voltage vs Common-Mode Voltage</text>
<text x="33.1" y="233.9">Figure 5. Offset Voltage vs Common-Mode Voltage</text>
<text x="128.4" y="233.9">Figure 6. Offset Voltage vs Power Supply</text>
<text x="195.3" y="263.6">7</text>
<text x="81.8" y="268.9">Product Folder Links: TLV3201 TLV3202</text>
</g>
<text font-size="2.8" fill="#0000c8" x="144.4" y="263.6">Submit Documentation Feedback</text>
<g font-size="2.5">
<text x="19" y="21.4">www.ti.com</text>
<text x="132.9" y="21.4">SBOS561B –MARCH 2012–REVISED DECEMBER 2016</text>
<text x="19" y="263.6">Copyright © 2012–2016, Texas Instruments Incorporated</text>
</g>
<g font-size="2.4">
<text x="32.4" y="46.5">24</text>
<text x="32.4" y="43.2">26</text>
<text x="121.3" y="47.5">27</text>
<text x="121.3" y="43.2">30</text>
<text x="32.4" y="53.2">20</text>
<text x="32.4" y="49.9">22</text>
<text x="121.3" y="51.9">24</text>
<text x="32.4" y="59.9">16</text>
<text x="32.4" y="56.6">18</text>
<text x="121.3" y="56.3">21</text>
<text x="32.4" y="63.3">14</text>
<text x="121.3" y="65">15</text>
<text x="121.3" y="60.6">18</text>
<text x="32.4" y="70">10</text>
<text x="32.4" y="66.6">12</text>
<text x="121.3" y="69.3">12</text>
<text x="33.8" y="76.7">6</text>
<text x="33.8" y="73.3">8</text>
<text x="122.7" y="73.7">9</text>
<text x="28.2" y="79.1" transform="rotate(-90 28.2 79.1)">Pecentage of Amplifiers (%)</text>
<text x="33.8" y="83.4">2</text>
<text x="33.8" y="80">4</text>
<text x="117.1" y="79.1" transform="rotate(-90 117.1 79.1)">Pecentage of Amplifiers (%)</text>
<text x="122.7" y="82.4">3</text>
<text x="122.7" y="78">6</text>
<text x="33.8" y="86.7">0</text>
<text x="69.6" y="89.2" transform="rotate(-90 69.6 89.2)">0</text>
<text x="75.7" y="89.2" transform="rotate(-90 75.7 89.2)">1</text>
<text x="81.9" y="89.2" transform="rotate(-90 81.9 89.2)">2</text>
<text x="88" y="89.2" transform="rotate(-90 88 89.2)">3</text>
<text x="94.1" y="89.2" transform="rotate(-90 94.1 89.2)">4</text>
<text x="100.2" y="89.2" transform="rotate(-90 100.2 89.2)">5</text>
<text x="122.7" y="86.7">0</text>
<text x="128.4" y="89.2" transform="rotate(-90 128.4 89.2)">0</text>
<text x="148.5" y="89.2" transform="rotate(-90 148.5 89.2)">1</text>
<text x="168.6" y="89.2" transform="rotate(-90 168.6 89.2)">2</text>
<text x="188.7" y="89.2" transform="rotate(-90 188.7 89.2)">3</text>
<text x="39" y="90.6" transform="rotate(-90 39 90.6)">−5</text>
<text x="42.1" y="92.6" transform="rotate(-90 42.1 92.6)">−4.5</text>
<text x="45.1" y="90.6" transform="rotate(-90 45.1 90.6)">−4</text>
<text x="48.2" y="92.6" transform="rotate(-90 48.2 92.6)">−3.5</text>
<text x="51.3" y="90.6" transform="rotate(-90 51.3 90.6)">−3</text>
<text x="54.3" y="92.6" transform="rotate(-90 54.3 92.6)">−2.5</text>
<text x="57.4" y="90.6" transform="rotate(-90 57.4 90.6)">−2</text>
<text x="58.1" y="95.8">Offset Voltage (mV)</text>
<text x="60.4" y="92.6" transform="rotate(-90 60.4 92.6)">−1.5</text>
<text x="63.5" y="90.6" transform="rotate(-90 63.5 90.6)">−1</text>
<text x="66.6" y="92.6" transform="rotate(-90 66.6 92.6)">−0.5</text>
<text x="72.7" y="91.2" transform="rotate(-90 72.7 91.2)">0.5</text>
<text x="78.8" y="91.2" transform="rotate(-90 78.8 91.2)">1.5</text>
<text x="84.9" y="91.2" transform="rotate(-90 84.9 91.2)">2.5</text>
<text x="91" y="91.2" transform="rotate(-90 91 91.2)">3.5</text>
<text x="97.2" y="91.2" transform="rotate(-90 97.2 91.2)">4.5</text>
<text x="132.4" y="91.2" transform="rotate(-90 132.4 91.2)">0.2</text>
<text x="136.4" y="91.2" transform="rotate(-90 136.4 91.2)">0.4</text>
<text x="140.5" y="91.2" transform="rotate(-90 140.5 91.2)">0.6</text>
<text x="144.5" y="91.2" transform="rotate(-90 144.5 91.2)">0.8</text>
<text x="149.1" y="95.8">Hysteresis (mV)</text>
<text x="152.5" y="91.2" transform="rotate(-90 152.5 91.2)">1.2</text>
<text x="156.5" y="91.2" transform="rotate(-90 156.5 91.2)">1.4</text>
<text x="160.5" y="91.2" transform="rotate(-90 160.5 91.2)">1.6</text>
<text x="164.6" y="91.2" transform="rotate(-90 164.6 91.2)">1.8</text>
<text x="172.6" y="91.2" transform="rotate(-90 172.6 91.2)">2.2</text>
<text x="176.6" y="91.2" transform="rotate(-90 176.6 91.2)">2.4</text>
<text x="180.6" y="91.2" transform="rotate(-90 180.6 91.2)">2.6</text>
<text x="184.6" y="91.2" transform="rotate(-90 184.6 91.2)">2.8</text>
<text x="33.8" y="111">5</text>
<text x="38.8" y="113.9">5 Typical Units Shown</text>
<text x="122.7" y="111">6</text>
<text x="127.7" y="113.7">V</text>
<text x="132.5" y="113.7">= 2.7 V</text>
<text x="165.2" y="113.9">5 Typical Units Shown</text>
<text x="33.8" y="119.7">3</text>
<text x="33.8" y="115.3">4</text>
<text x="122.7" y="119.7">4</text>
<text x="122.7" y="115.3">5</text>
<text x="33.8" y="124.1">2</text>
<text x="122.7" y="124.1">3</text>
<text x="33.8" y="128.4">1</text>
<text x="122.7" y="128.4">2</text>
<text x="32.4" y="137.1">−1</text>
<text x="33.8" y="132.8">0</text>
<text x="122.7" y="137.1">0</text>
<text x="122.7" y="132.8">1</text>
<text x="28.2" y="142.5" transform="rotate(-90 28.2 142.5)">Offset Voltage (mV)</text>
<text x="32.4" y="141.5">−2</text>
<text x="116.1" y="142.5" transform="rotate(-90 116.1 142.5)">Offset Voltage (mV)</text>
<text x="121.3" y="141.5">−1</text>
<text x="32.4" y="145.8">−3</text>
<text x="121.3" y="145.8">−2</text>
<text x="32.4" y="154.5">−5</text>
<text x="32.4" y="150.2">−4</text>
<text x="121.3" y="154.5">−4</text>
<text x="121.3" y="150.2">−3</text>
<text x="34.6" y="156.6">−40</text>
<text x="40.4" y="156.6">−25</text>
<text x="46.3" y="156.6">−10</text>
<text x="53.5" y="156.6">5</text>
<text x="58.7" y="156.6">20</text>
<text x="59.1" y="159.6">Temperature (°C)</text>
<text x="64.5" y="156.6">35</text>
<text x="70.3" y="156.6">50</text>
<text x="76.2" y="156.6">65</text>
<text x="82" y="156.6">80</text>
<text x="87.9" y="156.6">95</text>
<text x="93" y="156.6">110</text>
<text x="98.9" y="156.6">125</text>
<text x="123.1" y="156.6">−0.5</text>
<text x="134" y="156.6">0</text>
<text x="142.2" y="156.6">0.5</text>
<text x="142.6" y="159.6">Common−Mode Voltage (V)</text>
<text x="152.4" y="156.6">1</text>
<text x="160.6" y="156.6">1.5</text>
<text x="170.8" y="156.6">2</text>
<text x="178.9" y="156.6">2.5</text>
<text x="189.1" y="156.6">3</text>
<text x="33.8" y="178.9">5</text>
<text x="33.8" y="174.6">6</text>
<text x="38.8" y="177.2">V</text>
<text x="43.6" y="177.2">= 5.5 V</text>
<text x="76.3" y="177.5">5 Typical Units Shown</text>
<text x="122.7" y="178.9">4</text>
<text x="122.7" y="174.6">5</text>
<text x="165.2" y="177.5">8 Typical Units Shown</text>
<text x="33.8" y="183.3">4</text>
<text x="122.7" y="183.3">3</text>
<text x="33.8" y="192">2</text>
<text x="33.8" y="187.6">3</text>
<text x="122.7" y="192">1</text>
<text x="122.7" y="187.6">2</text>
<text x="33.8" y="196.3">1</text>
<text x="122.7" y="196.3">0</text>
<text x="33.8" y="200.7">0</text>
<text x="121.3" y="200.7">−1</text>
<text x="27.2" y="206.1" transform="rotate(-90 27.2 206.1)">Offset Voltage (mV)</text>
<text x="32.4" y="209.4">−2</text>
<text x="32.4" y="205">−1</text>
<text x="116.1" y="206.1" transform="rotate(-90 116.1 206.1)">Offset Voltage (mV)</text>
<text x="121.3" y="209.4">−3</text>
<text x="121.3" y="205">−2</text>
<text x="32.4" y="213.7">−3</text>
<text x="121.3" y="213.7">−4</text>
<text x="32.4" y="218.1">−4</text>
<text x="34.2" y="220.2">−0.5</text>
<text x="40.9" y="220.2">0</text>
<text x="44.8" y="220.2">0.5</text>
<text x="50.8" y="220.2">1</text>
<text x="54.7" y="220.2">1.5</text>
<text x="60.7" y="220.2">2</text>
<text x="64.6" y="220.2">2.5</text>
<text x="70.6" y="220.2">3</text>
<text x="74.5" y="220.2">3.5</text>
<text x="80.4" y="220.2">4</text>
<text x="84.4" y="220.2">4.5</text>
<text x="90.3" y="220.2">5</text>
<text x="94.3" y="220.2">5.5</text>
<text x="100.2" y="220.2">6</text>
<text x="121.3" y="218.1">−5</text>
<text x="123.8" y="220.2">2.5</text>
<text x="135.6" y="220.2">3</text>
<text x="145.3" y="220.2">3.5</text>
<text x="157" y="220.2">4</text>
<text x="166.7" y="220.2">4.5</text>
<text x="178.4" y="220.2">5</text>
<text x="188.1" y="220.2">5.5</text>
<text x="53.7" y="223.2">Common−Mode Voltage (V)</text>
<text x="147.6" y="223.2">Supply Voltage (V)</text>
</g>
<g font-size="2.1">
<text x="24.6" y="35.1">A</text>
<text x="40.8" y="35.1">CC</text>
<text x="85.5" y="35.1">OD</text>
</g>
<g font-size="1.7">
<text x="129.3" y="114.1">CC</text>
<text x="40.4" y="177.7">CC</text>
</g>
<g font-size="1.4">
<text x="100.6" y="97">G000</text>
<text x="189.5" y="97">G001</text>
<text x="100.6" y="160.6">G002</text>
<text x="189.5" y="160.6">G003</text>
<text x="100.6" y="224.1">G004</text>
<text x="189.5" y="224.1">G005</text>
</g>
</svg>
